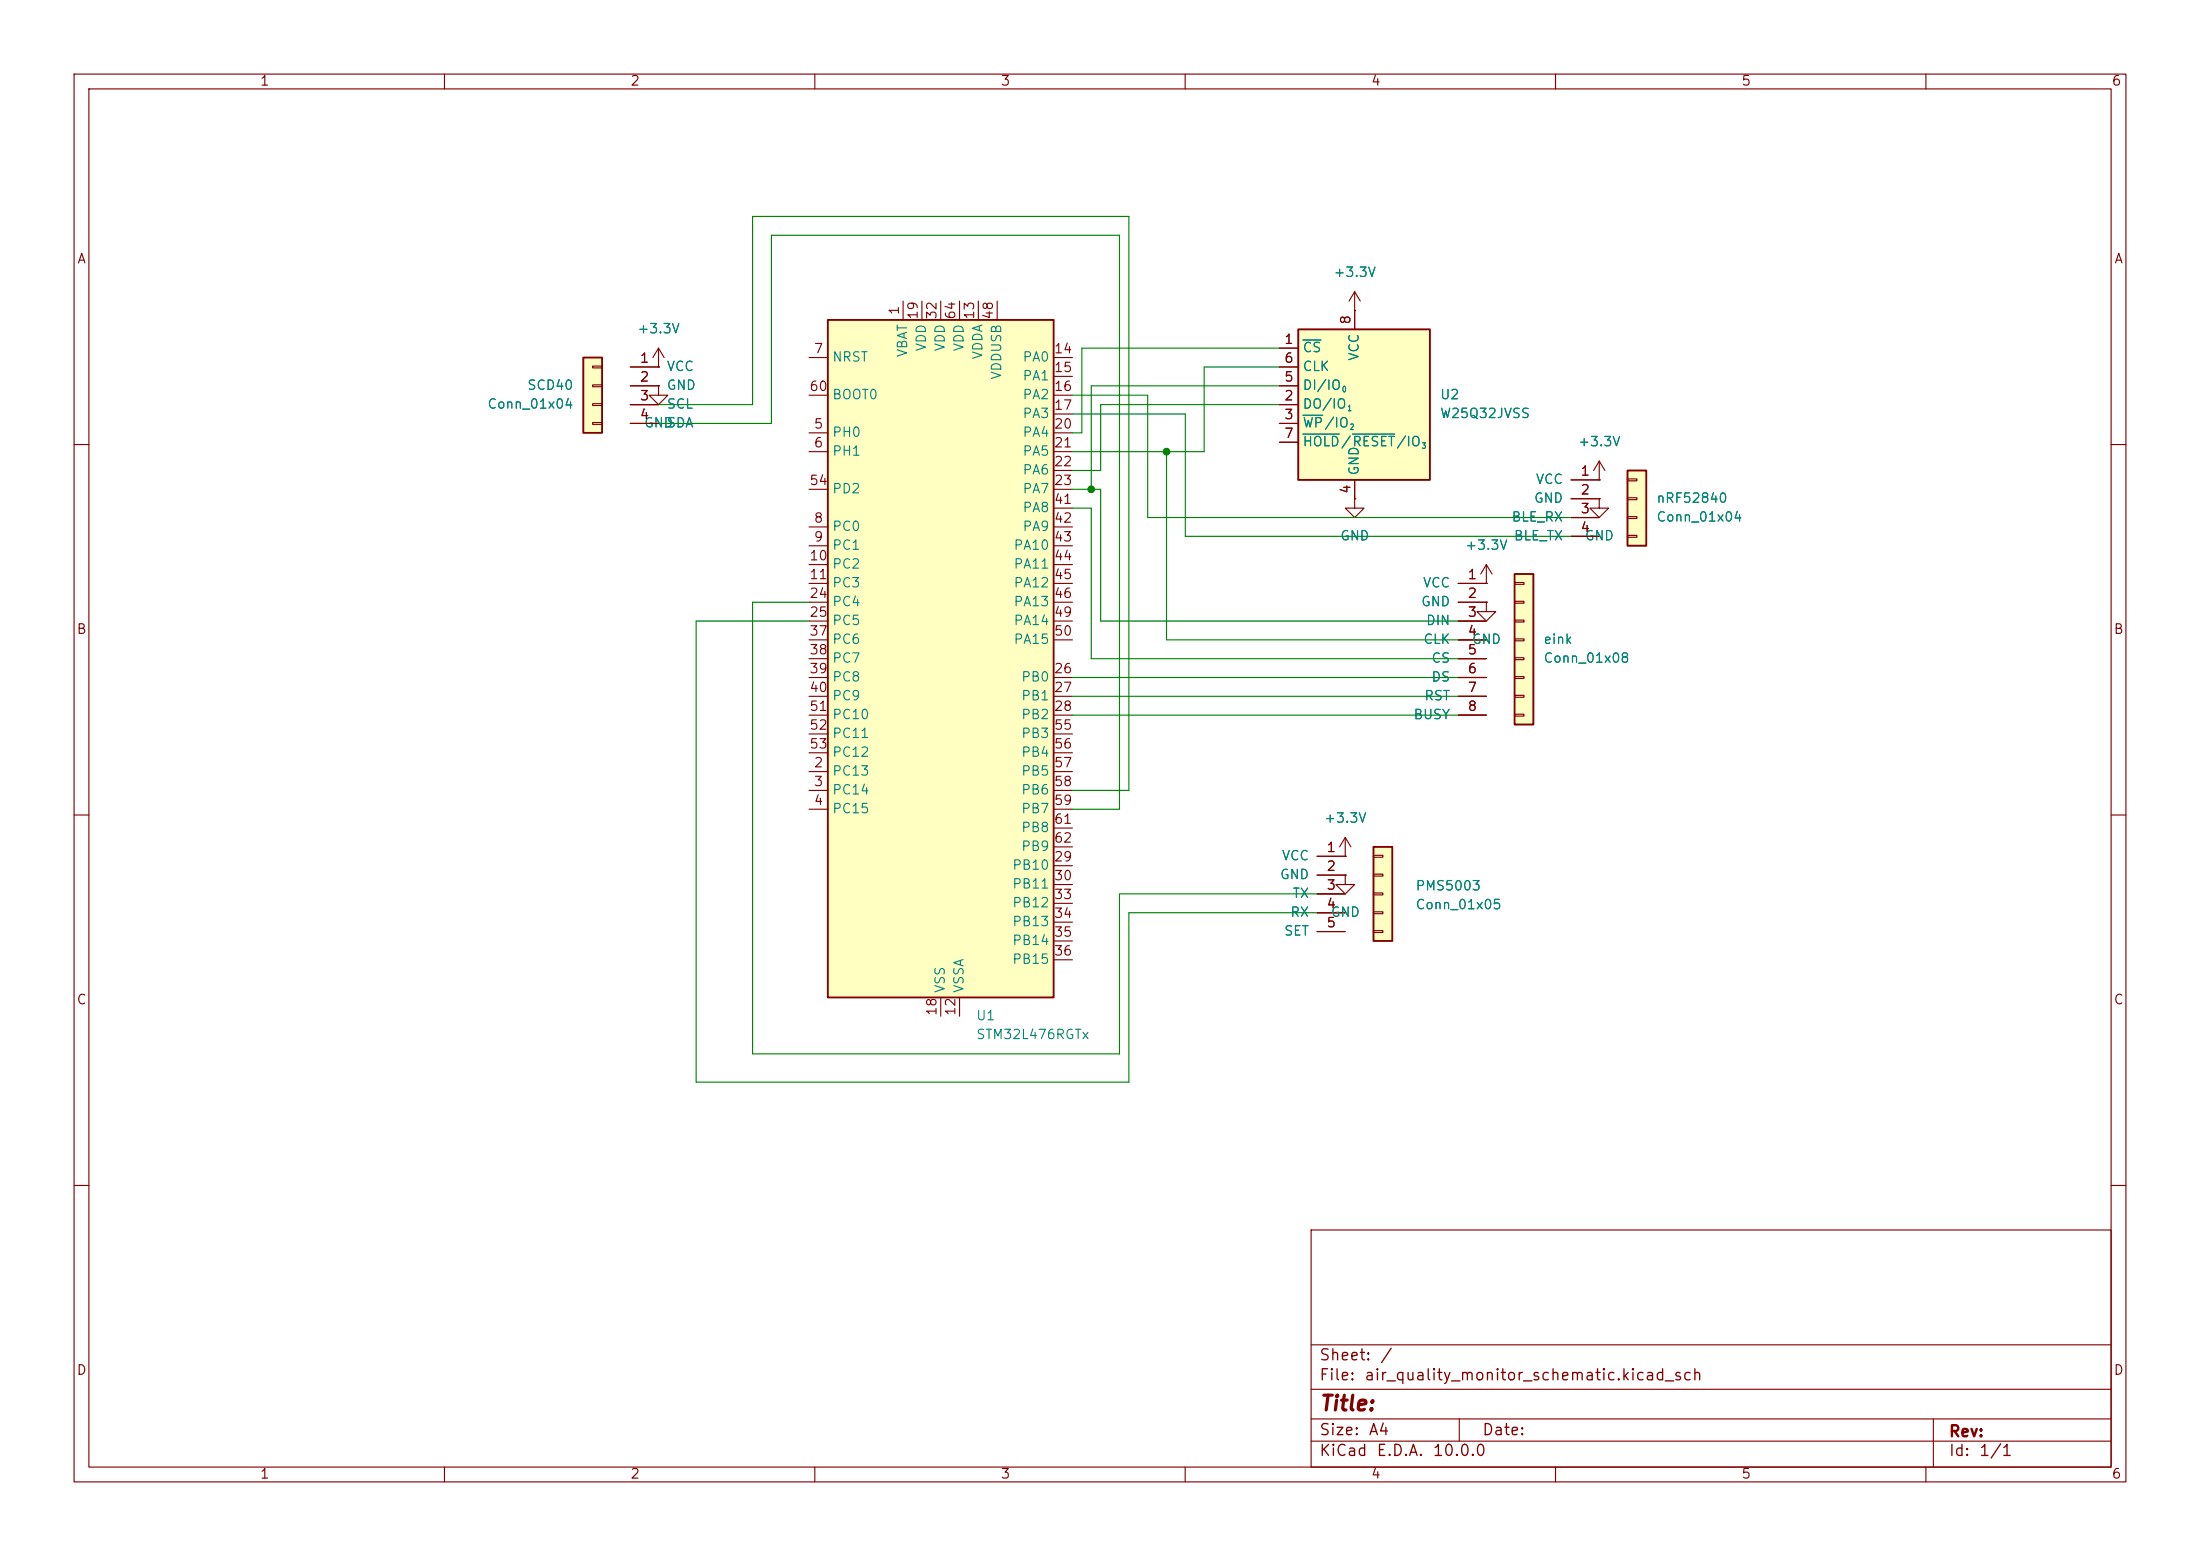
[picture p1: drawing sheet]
<svg xmlns="http://www.w3.org/2000/svg" width="297mm" height="210mm" viewBox="0 0 297 210" stroke-linecap="round" stroke-linejoin="round" font-family="sans-serif">
<g fill="none" stroke="#840000" stroke-width=".15">
<path d="M10 10h277v190h-277zM12 12h273v186h-273zM60 10v2M110 10v2M160 10v2M210 10v2M260 10v2M10 60h2M285 60h2M10 110h2M285 110h2M10 160h2"/>
<path d="M177 166h108v32h-108zM285 160h2M60 198v2M110 198v2M160 198v2M177 194.5h108M177 191.5h108M177 187.5h108M177 181.5h108M197 191.5v3M210 198v2M260 198v2"/>
<path d="M261 191.5v6.5"/>
</g>
<path d="M78.7 48.3h2.6v10.1h-2.6z" fill="#ffffc2"/>
<path d="M78.7 48.3h2.6v10.1h-2.6z" fill="none" stroke="#840000" stroke-width=".25"/>
<g fill="none" stroke="#840000" stroke-width=".15">
<path d="M80 49.4h1.3v.3h-1.3zM80 51.9h1.3v.3h-1.3zM80 54.5h1.3v.2h-1.3zM80 57h1.3v.3h-1.3zM85.1 49.5h3.8M85.1 52.1h3.8M85.1 54.6h3.8M85.1 57.2h3.8M200.7 78.7h.1M200.7 76.2l-.8 1.3M200.7 76.2l.7 1.3M200.7 76.2v2.5"/>
<path d="M215.9 64.8h.1M215.9 67.3v1.3h1.3l-1.3 1.3-1.3-1.3h1.3M215.9 67.3h.1M215.9 62.2l-.8 1.3M215.9 62.2l.8 1.3M215.9 62.2v2.6M200.7 81.3v1.3h1.2l-1.2 1.2-1.3-1.2h1.3M200.7 81.3h.1"/>
</g>
<path d="M204.5 77.5h2.5v20.3h-2.5z" fill="#ffffc2"/>
<path d="M204.5 77.5h2.5v20.3h-2.5z" fill="none" stroke="#840000" stroke-width=".25"/>
<g fill="none" stroke="#840000" stroke-width=".15">
<path d="M182.9 39.4l-.8 1.2M182.9 39.4l.7 1.2M182.9 39.4v2.5M182.9 41.9h.1M182.9 67.3v1.3h1.2l-1.2 1.3-1.3-1.3h1.3M182.9 67.3h.1M196.8 78.7h3.9M204.5 78.6h1.2v.3h-1.2zM196.8 81.3h3.9M196.8 83.8h3.9M196.8 86.4h3.9M196.8 88.9h3.9"/>
<path d="M196.8 91.4h3.9M196.8 94h3.9M196.8 96.5h3.9M204.5 81.2h1.2v.2h-1.2zM204.5 83.7h1.2v.2h-1.2zM204.5 86.2h1.2v.3h-1.2zM204.5 88.8h1.2v.2h-1.2zM204.5 91.3h1.2v.3h-1.2zM204.5 93.9h1.2v.2h-1.2zM204.5 96.4h1.2v.2h-1.2z"/>
</g>
<path d="M175.3 44.5h17.7v20.3h-17.7z" fill="#ffffc2"/>
<path d="M175.3 44.5h17.7v20.3h-17.7z" fill="none" stroke="#840000" stroke-width=".25"/>
<path d="M172.7 47h2.6M172.7 54.6h2.6M172.7 57.2h2.6M172.7 52.1h2.6M172.7 49.5h2.6M172.7 59.7h2.6M182.9 41.9v2.6M182.9 64.8v2.5" fill="none" stroke="#840000" stroke-width=".15"/>
<path d="M175.9 45.9h2.4M175.9 56h2.7M175.9 58.6h4.9M182.6 58.6h5.7" fill="none" stroke="#008484" stroke-width=".15"/>
<path d="M219.7 63.5h2.5v10.2h-2.5z" fill="#ffffc2"/>
<path d="M219.7 63.5h2.5v10.2h-2.5z" fill="none" stroke="#840000" stroke-width=".25"/>
<g fill="none" stroke="#840000" stroke-width=".15">
<path d="M212.1 64.8h3.8M212.1 67.3h3.8M212.1 69.9h3.8M212.1 72.4h3.8M219.7 64.6h1.3v.3h-1.3zM219.7 67.2h1.3v.2h-1.3zM219.7 69.7h1.3v.3h-1.3zM219.7 72.3h1.3v.2h-1.3zM181.6 118.1v1.3h1.3l-1.3 1.3-1.3-1.3h1.3M181.6 118.1h.1M181.6 115.6h.1M181.6 113l-.8 1.3"/>
<path d="M181.6 113l.8 1.3M181.6 113v2.6"/>
</g>
<path d="M185.4 114.3h2.6v12.7h-2.6z" fill="#ffffc2"/>
<path d="M185.4 114.3h2.6v12.7h-2.6z" fill="none" stroke="#840000" stroke-width=".25"/>
<path d="M177.8 115.6h3.8M177.8 118.1h3.8M185.4 115.4h1.3v.3h-1.3zM185.4 118h1.3v.2h-1.3zM177.8 120.7h3.8M177.8 123.2h3.8M177.8 125.7h3.8M185.4 120.5h1.3v.3h-1.3zM185.4 123.1h1.3v.2h-1.3zM185.4 125.6h1.3v.3h-1.3z" fill="none" stroke="#840000" stroke-width=".15"/>
<path d="M111.8 43.2h30.4v91.4h-30.4z" fill="#ffffc2"/>
<path d="M111.8 43.2h30.4v91.4h-30.4z" fill="none" stroke="#840000" stroke-width=".25"/>
<g fill="none" stroke="#840000" stroke-width=".15">
<path d="M85.1 49.5h3.8M85.1 52.1h3.8M85.1 54.6h3.8M85.1 57.2h3.8M88.9 52.1v1.2h1.3l-1.3 1.3-1.3-1.3h1.3M88.9 52.1h.1M88.9 49.5h.1M88.9 47l-.8 1.3M88.9 47l.8 1.3M88.9 47v2.5M109.2 58.4h2.6M109.2 48.3h2.6"/>
<path d="M109.2 53.3h2.6M121.9 40.6v2.6M124.5 40.6v2.6M127 40.6v2.6M129.5 40.6v2.6M132.1 40.6v2.6M134.6 40.6v2.6M142.2 58.4h2.6M142.2 48.3h2.6M142.2 50.8h2.6M142.2 53.3h2.6M142.2 55.9h2.6"/>
<path d="M172.7 49.5h2.6M172.7 52.1h2.6M172.7 54.6h2.6M172.7 57.2h2.6M172.7 47h2.6M172.7 59.7h2.6M182.9 41.9h.1M182.9 41.9v2.6M109.2 61h2.6M109.2 71.1h2.6M109.2 73.7h2.6M109.2 76.2h2.6"/>
<path d="M109.2 78.7h2.6M109.2 66h2.6M142.2 61h2.6M142.2 71.1h2.6M142.2 73.7h2.6M142.2 76.2h2.6M142.2 78.7h2.6M142.2 63.5h2.6M142.2 66h2.6M142.2 68.6h2.6M182.9 67.3h.1M182.9 64.8v2.5"/>
<path d="M196.8 78.7h3.9M200.7 78.7h.1M212.1 64.8h3.8M212.1 67.3h3.8M212.1 69.9h3.8M212.1 72.4h3.8M215.9 67.3h.1M215.9 64.8h.1M109.2 81.3h2.6M109.2 83.8h2.6M109.2 91.4h2.6M109.2 94h2.6"/>
<path d="M109.2 96.5h2.6M109.2 86.4h2.6M109.2 88.9h2.6M109.2 99.1h2.6M142.2 81.3h2.6M142.2 83.8h2.6M142.2 91.4h2.6M142.2 94h2.6M142.2 96.5h2.6M142.2 86.4h2.6M142.2 99.1h2.6M196.8 81.3h3.9"/>
<path d="M196.8 83.8h3.9M196.8 91.4h3.9M196.8 94h3.9M196.8 96.5h3.9M196.8 86.4h3.9M196.8 88.9h3.9M200.7 81.3h.1M109.2 104.1h2.6M109.2 106.7h2.6M109.2 109.2h2.6M109.2 101.6h2.6M142.2 104.1h2.6"/>
<path d="M142.2 106.7h2.6M142.2 109.2h2.6M142.2 116.8h2.6M142.2 119.4h2.6M142.2 101.6h2.6M142.2 111.8h2.6M142.2 114.3h2.6M177.8 115.6h3.8M177.8 118.1h3.8M181.6 115.6h.1M181.6 118.1h.1M127 134.6v2.6"/>
<path d="M129.5 134.6v2.6M142.2 121.9h2.6M142.2 124.5h2.6M142.2 127h2.6M142.2 129.5h2.6M177.8 120.7h3.8M177.8 123.2h3.8M177.8 125.7h3.8"/>
</g>
<g fill="none" stroke="#008400" stroke-width=".15">
<path d="M85.1 54.6h16.5v-25.4h50.8v77.5h-7.6M85.1 57.2h19v-25.4h47v77.4h-6.3M144.8 53.3h10.1v16.6h61M144.8 55.9h15.2v16.5h55.9M172.7 54.6h-24.1v8.9h-3.8M172.7 52.1h-25.4v13.9M172.7 47h-26.7v11.4h-1.2M172.7 49.5h-10.1v11.5h-17.8M144.8 66h3.8v17.8h52.1M144.8 68.6h2.5v20.3h53.4M157.5 61v25.4h43.2M109.2 81.3h-7.6v60.9h49.5v-21.5h30.5"/>
<path d="M109.2 83.8h-15.2v62.3h58.4v-22.9h29.2M144.8 96.5h55.9M144.8 94h55.9M144.8 91.4h55.9"/>
</g>
<path d="M175.9 45.9h2.4M175.9 56h2.7M175.9 58.6h4.9M182.6 58.6h5.7" fill="none" stroke="#008484" stroke-width=".15"/>
<g fill="#008400" stroke="#008400" stroke-width=".14">
<circle cx="147.3" cy="66" r=".46"/>
<circle cx="157.5" cy="61" r=".46"/>
</g>
<text font-size="2" fill="#840000" x="178" y="190.9">Title:</text>
<g font-size="1.5" fill="#840000">
<text x="178" y="184">Sheet:</text>
<text x="186.2" y="184">/</text>
<text x="178" y="186.7">File:</text>
<text x="184.1" y="186.7">air_quality_monitor_schematic.kicad_sch</text>
<text x="178" y="196.9">KiCad</text>
<text x="178" y="194.1">Size:</text>
<text x="184.7" y="194.1">A4</text>
<text x="185.7" y="196.9">E.D.A.</text>
<text x="193.3" y="196.9">10.0.0</text>
<text x="200" y="194.1">Date:</text>
<text x="263" y="194.3">Rev:</text>
<text x="263" y="196.9">Id:</text>
<text x="267.1" y="196.9">1/1</text>
</g>
<g font-size="1.3" fill="#840000">
<text x="35" y="11.9">1</text>
<text x="85" y="11.9">2</text>
<text x="135" y="11.9">3</text>
<text x="185" y="11.9">4</text>
<text x="235" y="11.9">5</text>
<text x="285" y="11.9">6</text>
<text x="10.3" y="35.9">A</text>
<text x="285.3" y="35.9">A</text>
<text x="121.7" y="42.6" transform="rotate(-90 121.7 42.6)">1</text>
<text x="124.2" y="43.2" transform="rotate(-90 124.2 43.2)">19</text>
<text x="126.7" y="43.2" transform="rotate(-90 126.7 43.2)">32</text>
<text x="129.3" y="43.2" transform="rotate(-90 129.3 43.2)">64</text>
<text x="131.8" y="43.2" transform="rotate(-90 131.8 43.2)">13</text>
<text x="134.4" y="43.2" transform="rotate(-90 134.4 43.2)">48</text>
<text x="173.3" y="46.7">1</text>
<text x="182.6" y="43.9" transform="rotate(-90 182.6 43.9)">8</text>
<text x="86.3" y="49.3">1</text>
<text x="86.3" y="51.8">2</text>
<text x="109.2" y="53.1">60</text>
<text x="109.8" y="48">7</text>
<text x="142.2" y="48">14</text>
<text x="142.2" y="50.5">15</text>
<text x="142.2" y="53.1">16</text>
<text x="173.3" y="51.8">5</text>
<text x="173.3" y="49.3">6</text>
<text x="86.3" y="54.4">3</text>
<text x="86.3" y="56.9">4</text>
<text x="109.8" y="58.2">5</text>
<text x="142.2" y="55.6">17</text>
<text x="142.2" y="58.2">20</text>
<text x="173.3" y="54.4">2</text>
<text x="173.3" y="56.9">3</text>
<text x="173.3" y="59.4">7</text>
<text x="109.2" y="65.8">54</text>
<text x="109.8" y="60.7">6</text>
<text x="142.2" y="60.7">21</text>
<text x="142.2" y="63.2">22</text>
<text x="142.2" y="65.8">23</text>
<text x="213.3" y="64.5">1</text>
<text x="109.8" y="70.9">8</text>
<text x="142.2" y="68.3">41</text>
<text x="142.2" y="70.9">42</text>
<text x="182.6" y="66.7" transform="rotate(-90 182.6 66.7)">4</text>
<text x="213.3" y="67.1">2</text>
<text x="213.3" y="69.6">3</text>
<text x="109.2" y="75.9">10</text>
<text x="109.8" y="73.4">9</text>
<text x="142.2" y="73.4">43</text>
<text x="142.2" y="75.9">44</text>
<text x="213.3" y="72.1">4</text>
<text x="109.2" y="78.5">11</text>
<text x="109.2" y="81">24</text>
<text x="109.2" y="83.6">25</text>
<text x="142.2" y="78.5">45</text>
<text x="142.2" y="81">46</text>
<text x="142.2" y="83.6">49</text>
<text x="198" y="78.5">1</text>
<text x="198" y="81">2</text>
<text x="198" y="83.6">3</text>
<text x="10.3" y="85.9">B</text>
<text x="109.2" y="86.1">37</text>
<text x="109.2" y="88.6">38</text>
<text x="142.2" y="86.1">50</text>
<text x="198" y="86.1">4</text>
<text x="198" y="88.6">5</text>
<text x="285.3" y="85.9">B</text>
<text x="109.2" y="91.2">39</text>
<text x="109.2" y="93.7">40</text>
<text x="142.2" y="91.2">26</text>
<text x="142.2" y="93.7">27</text>
<text x="198" y="91.2">6</text>
<text x="198" y="93.7">7</text>
<text x="109.2" y="96.3">51</text>
<text x="109.2" y="98.8">52</text>
<text x="109.2" y="101.3">53</text>
<text x="142.2" y="96.3">28</text>
<text x="142.2" y="98.8">55</text>
<text x="142.2" y="101.3">56</text>
<text x="198" y="96.3">8</text>
<text x="109.8" y="103.9">2</text>
<text x="109.8" y="106.4">3</text>
<text x="142.2" y="103.9">57</text>
<text x="142.2" y="106.4">58</text>
<text x="109.8" y="109">4</text>
<text x="142.2" y="109">59</text>
<text x="142.2" y="111.5">61</text>
<text x="142.2" y="116.6">29</text>
<text x="142.2" y="119.1">30</text>
<text x="142.2" y="114">62</text>
<text x="179" y="115.3">1</text>
<text x="179" y="117.9">2</text>
<text x="142.2" y="121.7">33</text>
<text x="142.2" y="124.2">34</text>
<text x="179" y="120.4">3</text>
<text x="179" y="122.9">4</text>
<text x="179" y="125.5">5</text>
<text x="142.2" y="126.7">35</text>
<text x="142.2" y="129.3">36</text>
<text x="10.3" y="135.9">C</text>
<text x="126.7" y="137.2" transform="rotate(-90 126.7 137.2)">18</text>
<text x="129.3" y="137.2" transform="rotate(-90 129.3 137.2)">12</text>
<text x="285.3" y="135.9">C</text>
<text x="10.3" y="185.9">D</text>
<text x="285.3" y="185.9">D</text>
<text x="35" y="199.9">1</text>
<text x="85" y="199.9">2</text>
<text x="135" y="199.9">3</text>
<text x="185" y="199.9">4</text>
<text x="235" y="199.9">5</text>
<text x="285" y="199.9">6</text>
</g>
<g font-size="1.3" fill="#008484">
<text x="179.9" y="37.7">+3.3V</text>
<text x="86" y="45.3">+3.3V</text>
<text x="125.3" y="47.5" transform="rotate(-90 125.3 47.5)">VDD</text>
<text x="127.9" y="47.5" transform="rotate(-90 127.9 47.5)">VDD</text>
<text x="130.4" y="47.5" transform="rotate(-90 130.4 47.5)">VDD</text>
<text x="175.8" y="47.9">CS</text>
<text x="71.1" y="52.9">SCD40</text>
<text x="89.9" y="50.4">VCC</text>
<text x="89.9" y="52.9">GND</text>
<text x="112.3" y="49.1">NRST</text>
<text x="122.8" y="48.3" transform="rotate(-90 122.8 48.3)">VBAT</text>
<text x="132.9" y="48.6" transform="rotate(-90 132.9 48.6)">VDDA</text>
<text x="135.5" y="51.3" transform="rotate(-90 135.5 51.3)">VDDUSB</text>
<text x="138" y="49.1">PA0</text>
<text x="138" y="51.7">PA1</text>
<text x="175.8" y="52.9">DI/IO</text>
<text x="175.8" y="50.4">CLK</text>
<text x="183.7" y="48.8" transform="rotate(-90 183.7 48.8)">VCC</text>
<text x="65.7" y="55.5">Conn_01x04</text>
<text x="86.9" y="58">GND</text>
<text x="89.9" y="55.5">SCL</text>
<text x="89.9" y="58">SDA</text>
<text x="112.3" y="59.3">PH0</text>
<text x="112.3" y="54.2">BOOT0</text>
<text x="138" y="54.2">PA2</text>
<text x="138" y="56.7">PA3</text>
<text x="138" y="59.3">PA4</text>
<text x="175.8" y="55.5">DO/IO</text>
<text x="175.8" y="58">WP/IO</text>
<text x="194.3" y="56.7">W25Q32JVSS</text>
<text x="194.3" y="54.2">U2</text>
<text x="112.3" y="61.8">PH1</text>
<text x="138" y="61.8">PA5</text>
<text x="138" y="64.4">PA6</text>
<text x="175.8" y="60.6">HOLD/RESET/IO</text>
<text x="183.7" y="64.3" transform="rotate(-90 183.7 64.3)">GND</text>
<text x="207.2" y="65.6">VCC</text>
<text x="213" y="60.6">+3.3V</text>
<text x="112.3" y="72">PC0</text>
<text x="112.3" y="66.9">PD2</text>
<text x="138" y="66.9">PA7</text>
<text x="138" y="69.4">PA8</text>
<text x="138" y="72">PA9</text>
<text x="204" y="70.7">BLE_RX</text>
<text x="207" y="68.2">GND</text>
<text x="223.5" y="68.2">nRF52840</text>
<text x="223.5" y="70.7">Conn_01x04</text>
<text x="112.3" y="74.5">PC1</text>
<text x="112.3" y="77.1">PC2</text>
<text x="136.8" y="74.5">PA10</text>
<text x="136.8" y="77.1">PA11</text>
<text x="180.8" y="73.3">GND</text>
<text x="197.7" y="74.5">+3.3V</text>
<text x="204.3" y="73.3">BLE_TX</text>
<text x="213.9" y="73.3">GND</text>
<text x="112.3" y="79.6">PC3</text>
<text x="112.3" y="82.1">PC4</text>
<text x="136.8" y="79.6">PA12</text>
<text x="136.8" y="82.1">PA13</text>
<text x="191.8" y="82.1">GND</text>
<text x="192" y="79.6">VCC</text>
<text x="112.3" y="84.7">PC5</text>
<text x="112.3" y="87.2">PC6</text>
<text x="112.3" y="89.8">PC7</text>
<text x="136.8" y="84.7">PA14</text>
<text x="136.8" y="87.2">PA15</text>
<text x="192.1" y="87.2">CLK</text>
<text x="192.4" y="84.7">DIN</text>
<text x="193.2" y="89.8">CS</text>
<text x="198.6" y="87.2">GND</text>
<text x="208.3" y="87.2">eink</text>
<text x="208.3" y="89.8">Conn_01x08</text>
<text x="112.3" y="92.3">PC8</text>
<text x="112.3" y="94.8">PC9</text>
<text x="137.8" y="92.3">PB0</text>
<text x="137.8" y="94.8">PB1</text>
<text x="192.2" y="94.8">RST</text>
<text x="193.2" y="92.3">DS</text>
<text x="112.3" y="97.4">PC10</text>
<text x="112.3" y="99.9">PC11</text>
<text x="137.8" y="97.4">PB2</text>
<text x="137.8" y="99.9">PB3</text>
<text x="190.7" y="97.4">BUSY</text>
<text x="112.3" y="105">PC13</text>
<text x="112.3" y="107.5">PC14</text>
<text x="112.3" y="102.5">PC12</text>
<text x="137.8" y="102.5">PB4</text>
<text x="137.8" y="105">PB5</text>
<text x="137.8" y="107.5">PB6</text>
<text x="112.3" y="110.1">PC15</text>
<text x="137.8" y="110.1">PB7</text>
<text x="137.8" y="112.6">PB8</text>
<text x="178.7" y="111.4">+3.3V</text>
<text x="136.6" y="117.7">PB10</text>
<text x="137.8" y="115.2">PB9</text>
<text x="172.7" y="119">GND</text>
<text x="173" y="116.4">VCC</text>
<text x="136.6" y="120.2">PB11</text>
<text x="136.6" y="122.8">PB12</text>
<text x="136.6" y="125.3">PB13</text>
<text x="174.1" y="124.1">RX</text>
<text x="174.4" y="121.5">TX</text>
<text x="179.6" y="124.1">GND</text>
<text x="191" y="120.5">PMS5003</text>
<text x="191" y="123">Conn_01x05</text>
<text x="136.6" y="127.9">PB14</text>
<text x="136.6" y="130.4">PB15</text>
<text x="173.3" y="126.6">SET</text>
<text x="127.9" y="134.1" transform="rotate(-90 127.9 134.1)">VSS</text>
<text x="130.4" y="134.1" transform="rotate(-90 130.4 134.1)">VSSA</text>
<text x="131.7" y="138">U1</text>
<text x="131.7" y="140.6">STM32L476RGTx</text>
</g>
<g font-size=".8" fill="#008484">
<text x="181.1" y="53.1">0</text>
<text x="181.8" y="55.7">1</text>
<text x="182.2" y="58.2">2</text>
<text x="191.9" y="60.7">3</text>
</g>
</svg>
